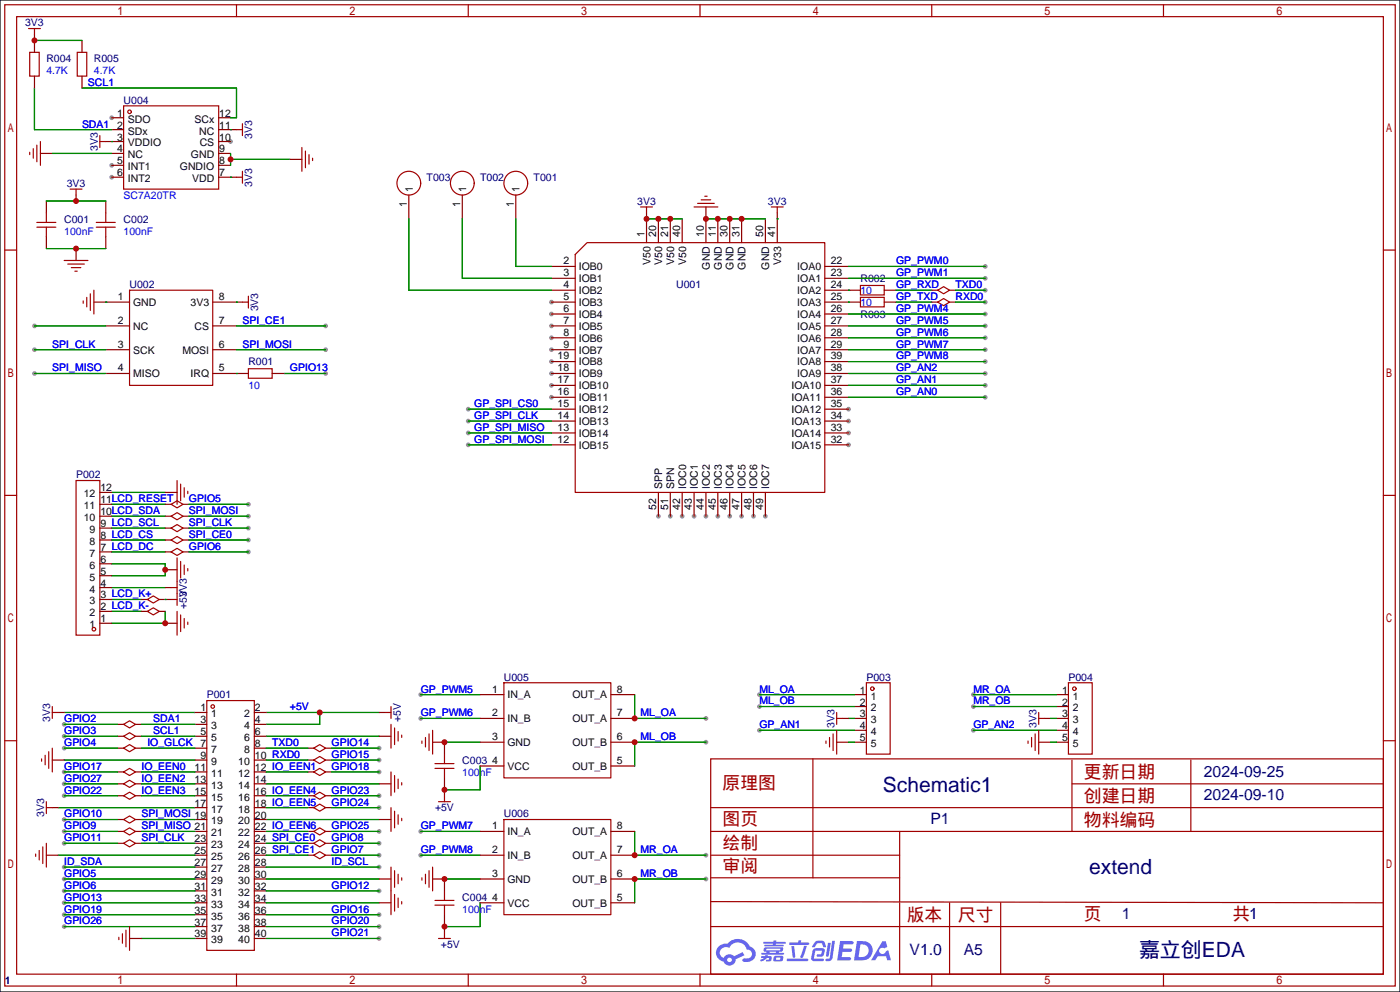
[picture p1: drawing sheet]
<svg xmlns="http://www.w3.org/2000/svg" width="299mm" height="212mm" viewBox="0 0 299 212" stroke-linecap="round" stroke-linejoin="round" font-family="sans-serif">
<path d="M0 0h299.2v211.8h-299.2z" fill="#fff" stroke="#000" stroke-width=".25"/>
<g fill="#999">
<circle cx="117.9" cy="77.2" r=".51"/>
<circle cx="117.9" cy="79.8" r=".51"/>
<circle cx="117.9" cy="82.3" r=".51"/>
<circle cx="117.9" cy="64.5" r=".51"/>
<circle cx="117.9" cy="84.8" r=".51"/>
<circle cx="117.9" cy="67.1" r=".51"/>
<circle cx="117.9" cy="69.6" r=".51"/>
<circle cx="117.9" cy="72.1" r=".51"/>
<circle cx="117.9" cy="74.7" r=".51"/>
<circle cx="181.4" cy="87.4" r=".51"/>
<circle cx="181.4" cy="89.9" r=".51"/>
<circle cx="181.4" cy="92.5" r=".51"/>
<circle cx="181.4" cy="95" r=".51"/>
<circle cx="145.8" cy="110.2" r=".51"/>
<circle cx="148.3" cy="110.2" r=".51"/>
<circle cx="150.9" cy="110.2" r=".51"/>
<circle cx="153.4" cy="110.2" r=".51"/>
<circle cx="156" cy="110.2" r=".51"/>
<circle cx="158.5" cy="110.2" r=".51"/>
<circle cx="161" cy="110.2" r=".51"/>
<circle cx="163.6" cy="110.2" r=".51"/>
<circle cx="143.3" cy="110.2" r=".51"/>
<circle cx="140.7" cy="110.2" r=".51"/>
<circle cx="23.9" cy="25.1" r=".51"/>
<circle cx="23.9" cy="35.3" r=".51"/>
<circle cx="23.9" cy="37.8" r=".51"/>
<circle cx="49.3" cy="30.2" r=".51"/>
<circle cx="81" cy="185.2" r=".51"/>
<circle cx="81" cy="190.2" r=".51"/>
<circle cx="81" cy="195.3" r=".51"/>
<circle cx="81" cy="197.9" r=".51"/>
<circle cx="81" cy="200.4" r=".51"/>
<circle cx="13.7" cy="185.2" r=".51"/>
<circle cx="13.7" cy="187.7" r=".51"/>
<circle cx="13.7" cy="190.2" r=".51"/>
<circle cx="13.7" cy="192.8" r=".51"/>
<circle cx="13.7" cy="195.3" r=".51"/>
<circle cx="13.7" cy="197.9" r=".51"/>
<circle cx="13.7" cy="154.7" r=".51"/>
<circle cx="13.7" cy="157.2" r=".51"/>
<circle cx="13.7" cy="159.8" r=".51"/>
<circle cx="13.7" cy="164.8" r=".51"/>
<circle cx="13.7" cy="167.4" r=".51"/>
<circle cx="13.7" cy="169.9" r=".51"/>
<circle cx="13.7" cy="175" r=".51"/>
<circle cx="13.7" cy="177.5" r=".51"/>
<circle cx="13.7" cy="180.1" r=".51"/>
<circle cx="81" cy="159.8" r=".51"/>
<circle cx="81" cy="162.3" r=".51"/>
<circle cx="81" cy="164.8" r=".51"/>
<circle cx="81" cy="169.9" r=".51"/>
<circle cx="81" cy="172.5" r=".51"/>
<circle cx="81" cy="177.5" r=".51"/>
<circle cx="81" cy="180.1" r=".51"/>
<circle cx="81" cy="182.6" r=".51"/>
<circle cx="53.1" cy="110.2" r=".51"/>
<circle cx="53.1" cy="112.8" r=".51"/>
<circle cx="53.1" cy="115.3" r=".51"/>
<circle cx="53.1" cy="117.9" r=".51"/>
<circle cx="53.1" cy="107.7" r=".51"/>
<circle cx="7.4" cy="69.6" r=".51"/>
<circle cx="7.4" cy="74.7" r=".51"/>
<circle cx="7.4" cy="79.8" r=".51"/>
<circle cx="69.6" cy="69.6" r=".51"/>
<circle cx="69.6" cy="74.7" r=".51"/>
<circle cx="69.6" cy="79.8" r=".51"/>
<circle cx="210.6" cy="62" r=".51"/>
<circle cx="210.6" cy="64.5" r=".51"/>
<circle cx="100.1" cy="87.4" r=".51"/>
<circle cx="100.1" cy="89.9" r=".51"/>
<circle cx="100.1" cy="92.5" r=".51"/>
<circle cx="100.1" cy="95" r=".51"/>
<circle cx="210.6" cy="56.9" r=".51"/>
<circle cx="210.6" cy="59.4" r=".51"/>
<circle cx="210.6" cy="67.1" r=".51"/>
<circle cx="89.9" cy="148.3" r=".51"/>
<circle cx="89.9" cy="153.4" r=".51"/>
<circle cx="89.9" cy="177.5" r=".51"/>
<circle cx="89.9" cy="182.6" r=".51"/>
<circle cx="210.6" cy="69.6" r=".51"/>
<circle cx="210.6" cy="72.1" r=".51"/>
<circle cx="210.6" cy="74.7" r=".51"/>
<circle cx="210.6" cy="77.2" r=".51"/>
<circle cx="150.9" cy="153.4" r=".51"/>
<circle cx="150.9" cy="158.5" r=".51"/>
<circle cx="150.9" cy="182.6" r=".51"/>
<circle cx="150.9" cy="187.7" r=".51"/>
<circle cx="162.3" cy="148.3" r=".51"/>
<circle cx="162.3" cy="150.9" r=".51"/>
<circle cx="162.3" cy="156" r=".51"/>
<circle cx="208" cy="148.3" r=".51"/>
<circle cx="208" cy="150.9" r=".51"/>
<circle cx="208" cy="156" r=".51"/>
<circle cx="210.6" cy="79.8" r=".51"/>
<circle cx="210.6" cy="82.3" r=".51"/>
<circle cx="210.6" cy="84.8" r=".51"/>
</g>
<g fill="none" stroke="#a10000" stroke-width=".25">
<path d="M1 1h297.2v209.6h-297.2zM3.6 3.6h292.1v204.4h-292.1zM50.5 1v2.6M100.1 1v2.6M149.6 1v2.6M199.1 1v2.6M248.7 1v2.6M1 53.4h2.6M295.7 53.4h2.5M1 105.8h2.6M295.7 105.8h2.5M1 158.2h2.6"/>
<path d="M295.7 158.2h2.5M151.9 162.1h143.8v45.9h-143.8zM151.9 177.5h143.8M151.9 172.5h143.8M173.7 162.1v25.4M192.3 177.5v15M229.1 162.3v15.2M229.1 167.4h66.6M254.5 162.3v15.2M151.9 182.6h40.4M151.9 197.9h143.8M151.9 192.5l143.8 .3"/>
<path d="M151.9 187.5h40.4M192.3 192.8v15.2M202.9 192.8v15.2M213.9 192.8v15.2M50.5 208v2.6M100.1 208v2.6M149.6 208v2.6M199.1 208v2.6M248.7 208v2.6"/>
</g>
<g fill="#5487ff">
<path d="M179.5 200.9h2.3a.49 .49 0 0 1 .6 .4 .49 .49 0 0 1-.6 .4h-1.5l-.1 .8h1.6a.37 .37 0 0 1 .3 .4 .37 .37 0 0 1-.4 .4h-1.6l-.2 1.1h1.4a.48 .48 0 0 1 .6 .3l-.4 .4h-2.6z"/>
<path d="M188.6 201h.7l.3 1.2-.6 .3a.72 .72 0 0 0-1 .2 .72 .72 0 0 0 .3 1 .72 .72 0 0 0 1-.3v-.3l.5-.2 .6 2.2h-.8l-.2-.9h-1.8l-.5 .9h-.9z"/>
<path d="M177 201.3h.6l-.5 2.8a.31 .31 0 0 1-.3 .2 .31 .31 0 0 1-.3-.3z"/>
<path d="M177.8 200.9h.7l-.6 3.7a.97 .97 0 0 1-1.5 .5l.2-.4h.6l.1-.2z"/>
<path d="M174.2 201.2l.5-.3h1.2l.4 .4 .3 .9-.6 .1-.4-.9h-.8l-.2 .1-.5 .8h-.5z"/>
<path d="M173.8 202.8l.6-.3h1.3l.5 .1a1.51 1.51 0 0 1-.4 1.7h-1a.27 .27 0 0 1-.3-.3 .27 .27 0 0 1 .4-.2l.6-.1 .2-.7-1.4 .1-.3 1.6h1.8a.28 .28 0 0 1 .3 .3 .28 .28 0 0 1-.3 .3l-1.9-.1-.5-.2v-.5z"/>
<path d="M168.2 204.7h4.3a.28 .28 0 0 1 .3 .3 .28 .28 0 0 1-.4 .3h-4.1l-.2-.2z"/>
<path d="M171.8 202h.7l-.5 1.5a1.01 1.01 0 0 1-.7 1.1l-.3-.3z"/>
<path d="M169.1 202h.6l.3 2.2-.3 .3-.3-.2z"/>
<path d="M168.7 201.3h1.9l.2-.5h.4v.5h1.5a.27 .27 0 0 1 .3 .2 .27 .27 0 0 1-.3 .3h-3.9l-.1-.1z"/>
<path d="M162.7 204.2h.8l.1-.2h.5v.2h.7l.1 .4-.1 .6-1.1 .1v-.3l.6-.2v-.2h-.4l-.5 .4-.8 .3-.2-.3 .9-.4h-.7z"/>
<path d="M163.2 201.1h2l.1-.2 .6-.1v.3h1.8l.3 .3-.3 .1h-1.9v.2h1.5l.2 .3-.2 .1h-3.8l-.1-.4h1.7l.1-.2h-1.9z"/>
<path d="M183.1 200.9l-.6 4.2h1.4a2.14 2.14 0 0 0 2.6-2.1 2.14 2.14 0 0 0-2.6-2.1zM183.9 201.7a1.41 1.41 0 0 1 1.8 1.4 1.41 1.41 0 0 1-1.9 1.3h-.3z"/>
<path d="M163.3 202.4l-.1 .7 .6 .1v.3h-1.1l.1 .3h4.6l.2-.1-.2-.2h-1l.1-.2a.66 .66 0 0 0 .8-.2 .66 .66 0 0 0 0-.8h-3.6zM163.8 202.6l3 .1-.2 .2h-2.7zM164.4 203.2h1.5l-.2 .3h-1.2z"/>
<path d="M165.4 204.3l-.1 .9a2.27 2.27 0 0 0 1.8 .1l.1-.2a.84 .84 0 0 0 .1-1h-1.4zM165.9 204.5h.7l.1 .3-.2 .2-.6-.1z"/>
<path d="M153.6 202.1a1.91 1.91 0 0 0-.5 1.9 1.91 1.91 0 0 0 1.5 1.4 1.35 1.35 0 0 0 1.5 .8 1.35 1.35 0 0 0 1.1-1.3l1.9-.9-.4-.7-1.8 .9a1.41 1.41 0 0 0-2.3 .4 1.25 1.25 0 0 1-.5-1.8 1.25 1.25 0 0 1 1.8-.4 2.01 2.01 0 0 1 2-1.1 2.01 2.01 0 0 1 1.8 1.5 .95 .95 0 0 1 1 .9 .95 .95 0 0 1-.9 1h-.7a.39 .39 0 0 0-.4 .3 .39 .39 0 0 0 .3 .4 1.82 1.82 0 0 0 2.1-.6 1.82 1.82 0 0 0-.1-2.3l-.8-.4a2.86 2.86 0 0 0-4.7-.6l-1.2 .1zM155.4 205a.5 .5 0 0 1 1 0 .5 .5 0 0 1-1 0z"/>
</g>
<g fill="none" stroke="#008700" stroke-width=".25">
<path d="M7.4 18.8v8.9h16.5M7.4 8.6h10.1M17.5 18.8h33v6.3h-1.2M11.2 32.8h12.7M23.9 30.2h.1M49.3 37.8h.1M49.3 27.7h.1M49.3 32.8v2.5M49.3 34h12.7M9.9 53.1h12.7M9.9 42.9h12.7M87.4 46.7v15.3h30.5"/>
<path d="M98.8 46.7v12.7h19.1M110.2 46.7v10.2h7.7M138.2 46.7h7.6M150.9 46.7h12.7M166.1 46.7h.1M181.4 56.9h29.2M181.4 59.4h29.2M7.4 69.6h15.2M7.4 74.7h15.2M7.4 79.8h15.2M22.6 64.5h.1M50.5 64.5h.1"/>
<path d="M50.5 79.8h.1M50.5 69.6h19.1M50.5 74.7h19.1M60.7 79.8h8.9M181.4 62h.1M181.4 64.5h.1M181.4 69.6h29.2M181.4 74.7h29.2M181.4 79.8h29.2M181.4 67.1h29.2M181.4 72.1h29.2M181.4 77.2h29.2"/>
<path d="M191.5 64.5h7.6M191.5 62h7.6M204.2 64.5h6.4M204.2 62h6.4M100.1 87.4h17.8M100.1 89.9h17.8M100.1 92.5h17.8M100.1 95h17.8M181.4 82.3h29.2M181.4 84.8h29.2M23.9 117.9h11.4M23.9 115.3h11.4"/>
<path d="M23.9 112.8h11.4M23.9 110.2h11.4M23.9 107.7h11.4M23.9 105.2h11.4M40.4 117.9h12.7M40.4 115.3h12.7M40.4 112.8h12.7M40.4 110.2h12.7M40.4 107.7h12.7M23.9 120.4h11.4v2.5h-11.4M23.9 130.6h6.3M23.9 128h6.3"/>
<path d="M23.9 125.5h11.4M35.3 128h.1M35.3 130.6v2.5h-11.4M13.7 152.1h28M13.7 154.7h11.4M13.7 157.2h11.4M13.7 159.8h11.4M30.2 154.7h11.5M30.2 157.2h11.5M30.2 159.8h11.5M56.9 152.1h24.1M56.9 157.2h24.1"/>
<path d="M56.9 159.8h8.9M68.3 152.1v2.6h-11.4M70.9 159.8h10.1M89.9 148.3h12.7M89.9 153.4h12.7M95 158.5h7.6M135.6 148.3v5.1h15.3M150.9 158.5h-15.3v5.1M162.3 148.3h20.3M162.3 150.9h20.3M162.3 156h20.3M181.4 158.5h1.2"/>
<path d="M181.4 153.4h1.2M208 148.3h17.8M208 150.9h17.8M208 156h17.8M224.5 158.5h1.3M224.5 153.4h1.3M12.4 172.5h29.3M13.7 167.4h11.4M13.7 175h11.4M13.7 162.3h28M13.7 164.8h11.4M13.7 169.9h11.4"/>
<path d="M13.7 177.5h11.4M30.2 167.4h11.5M30.2 175h11.5M30.2 164.8h11.5M30.2 169.9h11.5M30.2 177.5h11.5M56.9 167.4h24.1M56.9 175h24.1M56.9 172.5h8.9M56.9 162.3h8.9M56.9 164.8h8.9M56.9 169.9h8.9"/>
<path d="M56.9 177.5h8.9M70.9 172.5h10.1M70.9 162.3h10.1M70.9 164.8h10.1M70.9 169.9h10.1M70.9 177.5h10.1M89.9 177.5h12.7M102.6 163.6v5.1h-7.6M135.6 177.5v5.1h15.3M12.4 182.6h29.3M13.7 185.2h28M13.7 187.7h28"/>
<path d="M13.7 190.2h28M13.7 192.8h28M13.7 195.3h28M13.7 197.9h28M13.7 180.1h11.4M30.2 180.1h11.5M56.9 185.2h24.1M56.9 187.7h24.1M56.9 190.2h24.1M56.9 192.8h24.1M56.9 195.3h24.1M56.9 197.9h24.1"/>
<path d="M56.9 182.6h8.9M56.9 180.1h8.9M70.9 182.6h10.1M70.9 180.1h10.1M89.9 182.6h12.7M95 187.7h7.6M102.6 192.8v5.1h-7.6M150.9 187.7h-15.3v5.1M30.2 200.4h11.5M56.9 200.4h24.1"/>
</g>
<g fill="none" stroke="#a10000" stroke-width=".25">
<path d="M6.1 6.1h2.5M6.3 11.2h2.1v5.1h-2.1zM7.4 6.1v1.3M16.5 11.2h2v5.1h-2zM6.3 32.5v.5M7.1 31.7v2.1M7.9 31v3.5M8.6 30.2v5.1M21.3 29v2.5M21.3 30.2h1.3M26.4 22.6h20.3v17.8h-20.3zM50.5 37.8h1.3"/>
<path d="M50.5 27.7h1.3M51.8 26.4v2.6M51.8 36.6v2.5M64.5 31.5v5.1M65.3 32.3v3.5M66 33v2.1M66.8 33.8v.5M7.9 48.5h4M7.9 47.5h4M9.9 45.5v2M9.9 48.5v2M13.7 55.6h5.1"/>
<path d="M14.5 56.4h3.5M15 40.4h2.5M15.2 57.1h2.1M16 57.9h.5M16.3 40.4v1.3M20.6 48.5h4M20.6 47.5h4M22.6 45.5v2M22.6 48.5v2M125.5 51.8h50.8v53.4h-53.4v-50.8zM136.9 44.2h2.5M138.2 44.2v1.3"/>
<path d="M148.3 44.2h5.1M149.1 43.4h3.6M149.9 42.7h2M150.6 41.9h.5M164.8 44.2h2.6M166.1 44.2v1.3M17.8 64.3v.5M18.5 63.5v2M19.3 62.7v3.6M20.1 62v5.1M27.7 62h17.8v20.3h-17.8zM51.8 64.5h1.3"/>
<path d="M53.1 78.7h5.1v2.1h-5.1zM53.1 63.2v2.6M183.9 61h5.1v2h-5.1zM183.9 63.5h5.1v2h-5.1zM200.4 62l1.3-.8 1.2 .8-1.2 .7zM200.4 64.5l1.3-.7 1.2 .7-1.2 .8zM16.3 102.6h5v33h-5zM36.6 110.2l1.2-.7 1.3 .7-1.3 .8zM36.6 107.7l1.2-.8 1.3 .8-1.3 .8zM36.6 112.8l1.2-.8 1.3 .8-1.3 .7zM36.6 115.3l1.2-.7 1.3 .7-1.3 .8zM36.6 117.9l1.2-.8 1.3 .8-1.3 .7z"/>
<path d="M37.8 102.6v5.1M37.8 119.1v10.2M38.6 103.4v3.5M38.6 119.9v3.5M39.4 104.1v2.1M40.1 104.9v.5M31.5 128l1.3-.7 1.2 .7-1.2 .8zM31.5 130.6l1.3-.8 1.2 .8-1.2 .7zM36.6 125.5h1.2M36.6 128h1.2M37.8 130.6v5M38.6 131.3v3.6"/>
<path d="M39.4 120.6v2.1M39.4 132.1v2M40.1 121.4v.5M40.1 132.8v.5M11.2 152.1h1.2M11.2 150.9v2.5M11.2 159.8v5M26.4 154.7l1.3-.8 1.3 .8-1.3 .7zM26.4 157.2l1.3-.7 1.3 .7-1.3 .8zM26.4 159.8l1.3-.8 1.3 .8-1.3 .7zM44.2 149.6h10.2v53.3h-10.2zM67.1 159.8l1.2-.8 1.3 .8-1.3 .7z"/>
<path d="M82.3 152.1h1.3M83.6 150.9v2.5M83.6 154.7v5.1M84.3 155.4v3.6M85.1 156.2v2M85.9 157v.5M90.2 158.2v.5M90.9 157.5v2M91.7 156.7v3.6M92.5 156v5M107.7 145.8h22.9v20.3h-22.9zM176.5 158.2v.5"/>
<path d="M177.3 157.5v2M178.1 156.7v3.6M178.8 152.1v2.6M178.8 156v5M178.8 153.4h1.3M185.2 145.8h5v15.2h-5zM219.7 158.2v.5M220.5 157.5v2M221.2 156.7v3.6M222 153.4h1.3M222 152.1v2.6M222 156v5"/>
<path d="M228.3 145.8h5.1v15.2h-5.1zM8.9 162.1v.5M9.7 161.3v2M9.9 171.2v2.5M9.9 172.5h1.3M10.4 160.5v3.6M26.4 164.8l1.3-.7 1.3 .7-1.3 .8zM26.4 167.4l1.3-.8 1.3 .8-1.3 .7zM26.4 169.9l1.3-.7 1.3 .7-1.3 .8zM26.4 175l1.3-.8 1.3 .8-1.3 .8zM26.4 177.5l1.3-.7 1.3 .7-1.3 .8zM67.1 162.3l1.2-.8 1.3 .8-1.3 .8z"/>
<path d="M67.1 164.8l1.2-.7 1.3 .7-1.3 .8zM67.1 169.9l1.2-.7 1.3 .7-1.3 .8zM67.1 172.5l1.2-.8 1.3 .8-1.3 .7zM67.1 177.5l1.2-.7 1.3 .7-1.3 .8zM83.6 164.8v5.1M83.6 172.5v5M84.3 165.6v3.6M84.3 173.2v3.6M85.1 166.4v2M85.1 174v2M85.9 167.1v.5M85.9 174.8v.5"/>
<path d="M93 164.1h4M93 163.1h4M93.7 171.2h2.6M95 161v2.1M95 164.1v2M95 169.9v1.3M107.7 175h22.9v20.3h-22.9zM7.6 182.4v.5M8.4 181.6v2M9.1 180.8v3.6M9.9 180.1v5.1M26.2 199.4v2"/>
<path d="M26.4 180.1l1.3-.8 1.3 .8-1.3 .7zM26.9 198.6v3.6M27.7 197.9v5M67.1 180.1l1.2-.8 1.3 .8-1.3 .7zM67.1 182.6l1.2-.7 1.3 .7-1.3 .8zM83.6 185.2v10.1M84.3 185.9v3.6M84.3 191v3.6M85.1 186.7v2M85.1 191.8v2M85.9 187.5v.5M85.9 192.5v.5"/>
<path d="M90.2 187.5v.5M90.9 186.7v2M91.7 185.9v3.6M92.5 185.2v5M93 193.3h4M93 192.3h4M95 190.2v2.1M95 193.3v2M95 199.1v1.3M25.4 200.2v.5M93.7 200.4h2.6"/>
<circle cx="27.7" cy="23.9" r=".38"/>
<circle cx="87.4" cy="39.1" r="2.54"/>
<circle cx="98.8" cy="39.1" r="2.54"/>
<circle cx="110.2" cy="39.1" r="2.54"/>
<circle cx="20.1" cy="134.4" r=".38"/>
<circle cx="45.5" cy="150.9" r=".38"/>
<circle cx="186.4" cy="147.1" r=".38"/>
<circle cx="229.6" cy="147.1" r=".38"/>
</g>
<g fill="none" stroke="#870000" stroke-width=".25">
<path d="M7.4 7.4v3.8M7.4 16.3v2.5M17.5 8.6v2.6M17.5 16.3v2.5M8.6 32.8h2.6M22.6 30.2h3.8M23.9 25.1h2.5M23.9 27.7h2.5M23.9 32.8h2.5M23.9 35.3h2.5M23.9 37.8h2.5M46.7 25.1h2.6"/>
<path d="M46.7 27.7h3.8M46.7 30.2h2.6M46.7 32.8h2.6M46.7 35.3h2.6M46.7 37.8h3.8M62 34h2.5M9.9 42.9v2.6M9.9 50.5v2.6M16.3 41.7v1.2M16.3 53.1v2.5M22.6 42.9v2.6M22.6 50.5v2.6"/>
<path d="M87.4 41.7v5M98.8 41.7v5M110.2 41.7v5M117.9 56.9h5M117.9 59.4h5M138.2 45.5v6.3M140.7 46.7v5.1M143.3 46.7v5.1M145.8 46.7v5.1M150.9 44.2v7.6M153.4 46.7v5.1M156 46.7v5.1"/>
<path d="M158.5 46.7v5.1M163.6 46.7v5.1M166.1 45.5v6.3M176.3 56.9h5.1M176.3 59.4h5.1M20.1 64.5h7.6M22.6 69.6h5.1M22.6 74.7h5.1M22.6 79.8h5.1M45.5 64.5h6.3M45.5 69.6h5M45.5 74.7h5"/>
<path d="M45.5 79.8h7.6M58.2 79.8h2.5M117.9 64.5h5M117.9 69.6h5M117.9 74.7h5M117.9 79.8h5M117.9 62h5M117.9 77.2h5M117.9 67.1h5M117.9 72.1h5M176.3 64.5h7.6M176.3 69.6h5.1"/>
<path d="M176.3 74.7h5.1M176.3 79.8h5.1M176.3 62h7.6M176.3 77.2h5.1M176.3 67.1h5.1M176.3 72.1h5.1M189 64.5h2.5M189 62h2.5M199.1 64.5h1.3M199.1 62h1.3M202.9 64.5h1.3M202.9 62h1.3"/>
<path d="M117.9 82.3h5M117.9 84.8h5M117.9 87.4h5M117.9 89.9h5M117.9 92.5h5M117.9 95h5M176.3 82.3h5.1M176.3 84.8h5.1M176.3 87.4h5.1M176.3 89.9h5.1M176.3 92.5h5.1M176.3 95h5.1"/>
<path d="M21.3 105.2h2.6M21.3 110.2h2.6M21.3 107.7h2.6M21.3 112.8h2.6M21.3 115.3h2.6M21.3 117.9h2.6M35.3 105.2h2.5M35.3 110.2h1.3M35.3 107.7h1.3M35.3 112.8h1.3M35.3 115.3h1.3M35.3 117.9h1.3"/>
<path d="M39.1 110.2h1.3M39.1 107.7h1.3M39.1 112.8h1.3M39.1 115.3h1.3M39.1 117.9h1.3M140.7 105.2v5M143.3 105.2v5M145.8 105.2v5M148.3 105.2v5M150.9 105.2v5M153.4 105.2v5M156 105.2v5"/>
<path d="M158.5 105.2v5M161 105.2v5M163.6 105.2v5M21.3 133.1h2.6M21.3 125.5h2.6M21.3 130.6h2.6M21.3 128h2.6M21.3 122.9h2.6M21.3 120.4h2.6M30.2 130.6h1.3M30.2 128h1.3M34 130.6h1.3"/>
<path d="M34 128h2.6M35.3 133.1h2.5M35.3 125.5h1.3M35.3 121.7h2.5M12.4 152.1h1.3M25.1 154.7h1.3M25.1 157.2h1.3M25.1 159.8h1.3M29 154.7h1.2M29 157.2h1.2M29 159.8h1.2M41.7 152.1h2.5"/>
<path d="M41.7 154.7h2.5M41.7 157.2h2.5M41.7 159.8h2.5M54.4 152.1h2.5M54.4 154.7h2.5M54.4 157.2h2.5M54.4 159.8h2.5M65.8 159.8h1.3M69.6 159.8h1.3M81 152.1h1.3M81 157.2h2.6M92.5 158.5h2.5v2.5"/>
<path d="M102.6 158.5h5.1M102.6 148.3h5.1M102.6 153.4h5.1M130.6 158.5h5M130.6 148.3h5M130.6 153.4h5M178.8 158.5h2.6M180.1 153.4h1.3M182.6 158.5h2.6M182.6 148.3h2.6M182.6 150.9h2.6M182.6 153.4h2.6"/>
<path d="M182.6 156h2.6M222 158.5h2.5M223.3 153.4h1.2M225.8 158.5h2.5M225.8 148.3h2.5M225.8 150.9h2.5M225.8 153.4h2.5M225.8 156h2.5M11.2 162.3h2.5M11.2 172.5h1.2M25.1 164.8h1.3M25.1 167.4h1.3"/>
<path d="M25.1 169.9h1.3M25.1 175h1.3M25.1 177.5h1.3M29 164.8h1.2M29 167.4h1.2M29 169.9h1.2M29 175h1.2M29 177.5h1.2M41.7 162.3h2.5M41.7 164.8h2.5M41.7 167.4h2.5M41.7 169.9h2.5"/>
<path d="M41.7 172.5h2.5M41.7 175h2.5M41.7 177.5h2.5M54.4 162.3h2.5M54.4 164.8h2.5M54.4 167.4h2.5M54.4 169.9h2.5M54.4 172.5h2.5M54.4 175h2.5M54.4 177.5h2.5M65.8 162.3h1.3M65.8 164.8h1.3"/>
<path d="M65.8 169.9h1.3M65.8 172.5h1.3M65.8 177.5h1.3M69.6 162.3h1.3M69.6 164.8h1.3M69.6 169.9h1.3M69.6 172.5h1.3M69.6 177.5h1.3M81 167.4h2.6M81 175h2.6M95 166.1v3.8M102.6 177.5h5.1"/>
<path d="M102.6 163.6h5.1M130.6 177.5h5M130.6 163.6h5M9.9 182.6h2.5M25.1 180.1h1.3M29 180.1h1.2M41.7 197.9h2.5M41.7 195.3h2.5M41.7 192.8h2.5M41.7 190.2h2.5M41.7 187.7h2.5M41.7 185.2h2.5"/>
<path d="M41.7 182.6h2.5M41.7 180.1h2.5M54.4 197.9h2.5M54.4 195.3h2.5M54.4 192.8h2.5M54.4 190.2h2.5M54.4 187.7h2.5M54.4 185.2h2.5M54.4 182.6h2.5M54.4 180.1h2.5M65.8 182.6h1.3M65.8 180.1h1.3"/>
<path d="M69.6 182.6h1.3M69.6 180.1h1.3M81 192.8h2.6M81 187.7h2.6M92.5 187.7h2.5v2.5M95 195.3v3.8M102.6 192.8h5.1M102.6 187.7h5.1M102.6 182.6h5.1M130.6 192.8h5M130.6 187.7h5M130.6 182.6h5"/>
<path d="M27.7 200.4h2.5M41.7 200.4h2.5M54.4 200.4h2.5"/>
</g>
<g fill="#c00">
<circle cx="68.3" cy="152.1" r=".63"/>
<circle cx="35.3" cy="133.1" r=".63"/>
<circle cx="35.3" cy="121.7" r=".63"/>
<circle cx="138.2" cy="46.7" r=".63"/>
<circle cx="140.7" cy="46.7" r=".63"/>
<circle cx="143.3" cy="46.7" r=".63"/>
<circle cx="150.9" cy="46.7" r=".63"/>
<circle cx="153.4" cy="46.7" r=".63"/>
<circle cx="156" cy="46.7" r=".63"/>
<circle cx="158.5" cy="46.7" r=".63"/>
<circle cx="49.3" cy="34" r=".63"/>
<circle cx="16.3" cy="53.1" r=".63"/>
<circle cx="16.3" cy="42.9" r=".63"/>
<circle cx="7.4" cy="8.6" r=".63"/>
<circle cx="95" cy="158.5" r=".63"/>
<circle cx="95" cy="187.7" r=".63"/>
<circle cx="95" cy="197.9" r=".63"/>
<circle cx="95" cy="168.7" r=".63"/>
<circle cx="135.6" cy="153.4" r=".63"/>
<circle cx="135.6" cy="158.5" r=".63"/>
<circle cx="135.6" cy="182.6" r=".63"/>
<circle cx="135.6" cy="187.7" r=".63"/>
</g>
<g font-size="4.5" fill="#000080">
<text x="188.7" y="169">Schematic1</text>
<text x="232.8" y="186.6">extend</text>
<text x="243.4" y="204.3">嘉立创EDA</text>
</g>
<g font-size="3.8" fill="#a00000">
<text x="231.6" y="166.2">更新日期</text>
<text x="154.4" y="168.5">原理图</text>
<text x="231.6" y="171.3">创建日期</text>
<text x="154.4" y="176.1">图页</text>
<text x="231.6" y="176.4">物料编码</text>
<text x="154.4" y="181.2">绘制</text>
<text x="154.4" y="186.3">审阅</text>
<text x="193.8" y="196.7">版本</text>
<text x="204.7" y="196.7">尺寸</text>
<text x="231.6" y="196.5">页</text>
<text x="263.4" y="196.5">共</text>
</g>
<g font-size="3.4" fill="#000080">
<text x="257.3" y="165.8">2024-09-25</text>
<text x="257.3" y="170.9">2024-09-10</text>
<text x="198.9" y="176">P1</text>
<text x="239.8" y="196.3">1</text>
<text x="267" y="196.3">1</text>
<text x="194.4" y="203.9">V1.0</text>
<text x="206" y="203.9">A5</text>
</g>
<g font-size="2.2" fill="#000080">
<text x="5.4" y="5.6">3V3</text>
<text x="9.9" y="13.3">R004</text>
<text x="20.1" y="13.3">R005</text>
<text x="26.4" y="22.2">U004</text>
<text x="53.9" y="29.7" transform="rotate(-90 53.9 29.7)">3V3</text>
<text x="20.9" y="32.2" transform="rotate(-90 20.9 32.2)">3V3</text>
<text x="14.3" y="39.9">3V3</text>
<text x="53.9" y="39.8" transform="rotate(-90 53.9 39.8)">3V3</text>
<text x="91.2" y="38.7">T003</text>
<text x="102.6" y="38.7">T002</text>
<text x="114" y="38.7">T001</text>
<text x="13.7" y="47.6">C001</text>
<text x="26.4" y="47.6">C002</text>
<text x="136.2" y="43.7">3V3</text>
<text x="164.1" y="43.7">3V3</text>
<text x="27.7" y="61.5">U002</text>
<text x="144.5" y="61.5">U001</text>
<text x="183.9" y="60.3">R002</text>
<text x="55.2" y="66.5" transform="rotate(-90 55.2 66.5)">3V3</text>
<text x="183.9" y="67.9">R003</text>
<text x="53.1" y="78">R001</text>
<text x="16.3" y="102.2">P002</text>
<text x="39.9" y="130" transform="rotate(-90 39.9 130)">+5V</text>
<text x="39.9" y="127.5" transform="rotate(-90 39.9 127.5)">3V3</text>
<text x="44.2" y="149.2">P001</text>
<text x="107.7" y="145.3">U005</text>
<text x="185.2" y="145.3">P003</text>
<text x="228.3" y="145.3">P004</text>
<text x="10.7" y="154.1" transform="rotate(-90 10.7 154.1)">3V3</text>
<text x="85.7" y="154.2" transform="rotate(-90 85.7 154.2)">+5V</text>
<text x="178.4" y="155.4" transform="rotate(-90 178.4 155.4)">3V3</text>
<text x="221.5" y="155.4" transform="rotate(-90 221.5 155.4)">3V3</text>
<text x="98.8" y="163.1">C003</text>
<text x="93" y="173.3">+5V</text>
<text x="9.5" y="174.5" transform="rotate(-90 9.5 174.5)">3V3</text>
<text x="107.7" y="174.6">U006</text>
<text x="98.8" y="192.3">C004</text>
<text x="94.2" y="202.5">+5V</text>
<text x="1" y="210.1">1</text>
</g>
<g font-size="2.2" fill="#00f">
<text x="9.9" y="15.8">4.7K</text>
<text x="20.1" y="15.8">4.7K</text>
<text x="18.8" y="18.3">SCL1</text>
<text x="17.5" y="27.2">SDA1</text>
<text x="26.4" y="42.5">SC7A20TR</text>
<text x="13.7" y="50.1">100nF</text>
<text x="26.4" y="50.1">100nF</text>
<text x="191.5" y="56.4">GP_PWM0</text>
<text x="191.5" y="59">GP_PWM1</text>
<text x="183.9" y="62.8">10</text>
<text x="183.9" y="65.3">10</text>
<text x="191.5" y="64.1">GP_TXD</text>
<text x="191.5" y="61.5">GP_RXD</text>
<text x="204.2" y="61.5">TXD0</text>
<text x="204.2" y="64.1">RXD0</text>
<text x="51.8" y="69.1">SPI_CE1</text>
<text x="191.5" y="66.6">GP_PWM4</text>
<text x="191.5" y="69.1">GP_PWM5</text>
<text x="191.5" y="71.7">GP_PWM6</text>
<text x="11.2" y="74.2">SPI_CLK</text>
<text x="51.8" y="74.2">SPI_MOSI</text>
<text x="191.5" y="74.2">GP_PWM7</text>
<text x="191.5" y="76.8">GP_PWM8</text>
<text x="11.2" y="79.3">SPI_MISO</text>
<text x="53.1" y="83.1">10</text>
<text x="62" y="79.3">GPIO13</text>
<text x="191.5" y="79.3">GP_AN2</text>
<text x="191.5" y="81.8">GP_AN1</text>
<text x="101.3" y="86.9">GP_SPI_CS0</text>
<text x="101.3" y="89.5">GP_SPI_CLK</text>
<text x="191.5" y="84.4">GP_AN0</text>
<text x="101.3" y="92">GP_SPI_MISO</text>
<text x="101.3" y="94.5">GP_SPI_MOSI</text>
<text x="40.4" y="107.2">GPIO5</text>
<text x="40.4" y="109.8">SPI_MOSI</text>
<text x="40.4" y="112.3">SPI_CLK</text>
<text x="40.4" y="114.9">SPI_CE0</text>
<text x="40.4" y="117.4">GPIO6</text>
<text x="89.9" y="147.9">GP_PWM5</text>
<text x="162.3" y="147.9">ML_OA</text>
<text x="208" y="147.9">MR_OA</text>
<text x="13.7" y="154.2">GPIO2</text>
<text x="32.8" y="154.2">SDA1</text>
<text x="62" y="151.7">+5V</text>
<text x="89.9" y="153">GP_PWM6</text>
<text x="136.9" y="153">ML_OA</text>
<text x="162.3" y="150.4">ML_OB</text>
<text x="162.3" y="155.5">GP_AN1</text>
<text x="208" y="150.4">MR_OB</text>
<text x="208" y="155.5">GP_AN2</text>
<text x="13.7" y="156.8">GPIO3</text>
<text x="13.7" y="159.3">GPIO4</text>
<text x="31.5" y="159.3">IO_GLCK</text>
<text x="32.8" y="156.8">SCL1</text>
<text x="58.2" y="159.3">TXD0</text>
<text x="70.9" y="159.3">GPIO14</text>
<text x="70.9" y="161.9">GPIO15</text>
<text x="136.9" y="158">ML_OB</text>
<text x="13.7" y="164.4">GPIO17</text>
<text x="13.7" y="166.9">GPIO27</text>
<text x="30.2" y="164.4">IO_EEN0</text>
<text x="30.2" y="166.9">IO_EEN2</text>
<text x="70.9" y="164.4">GPIO18</text>
<text x="98.8" y="165.7">100nF</text>
<text x="13.7" y="169.5">GPIO22</text>
<text x="30.2" y="169.5">IO_EEN3</text>
<text x="70.9" y="169.5">GPIO23</text>
<text x="70.9" y="172">GPIO24</text>
<text x="13.7" y="174.6">GPIO10</text>
<text x="13.7" y="177.1">GPIO9</text>
<text x="13.7" y="179.6">GPIO11</text>
<text x="30.2" y="174.6">SPI_MOSI 19</text>
<text x="30.2" y="177.1">SPI_MISO 21</text>
<text x="30.2" y="179.6">SPI_CLK</text>
<text x="70.9" y="177.1">GPIO25</text>
<text x="70.9" y="179.6">GPIO8</text>
<text x="89.9" y="177.1">GP_PWM7</text>
<text x="13.7" y="184.7">ID_SDA</text>
<text x="70.9" y="184.7">ID_SCL</text>
<text x="70.9" y="182.2">GPIO7</text>
<text x="89.9" y="182.2">GP_PWM8</text>
<text x="136.9" y="182.2">MR_OA</text>
<text x="13.7" y="187.3">GPIO5</text>
<text x="13.7" y="189.8">GPIO6</text>
<text x="70.9" y="189.8">GPIO12</text>
<text x="136.9" y="187.3">MR_OB</text>
<text x="13.7" y="192.3">GPIO13</text>
<text x="13.7" y="194.9">GPIO19</text>
<text x="13.7" y="197.4">GPIO26</text>
<text x="70.9" y="194.9">GPIO16</text>
<text x="70.9" y="197.4">GPIO20</text>
<text x="98.8" y="194.9">100nF</text>
<text x="70.9" y="200">GPIO21</text>
</g>
<g font-size="2.2">
<text x="25" y="24.9">1</text>
<text x="25" y="27.5">2</text>
<text x="27.4" y="26.2">SDO</text>
<text x="27.4" y="28.7">SDx</text>
<text x="41.6" y="26.2">SCx</text>
<text x="42.6" y="28.7">NC</text>
<text x="46.9" y="27.5">11</text>
<text x="46.9" y="24.9">12</text>
<text x="25" y="30">3</text>
<text x="25" y="32.6">4</text>
<text x="25" y="35.1">5</text>
<text x="27.4" y="31.3">VDDIO</text>
<text x="27.4" y="33.8">NC</text>
<text x="40.8" y="33.8">GND</text>
<text x="42.7" y="31.3">CS</text>
<text x="46.9" y="35.1">8</text>
<text x="46.9" y="32.6">9</text>
<text x="46.9" y="30">10</text>
<text x="25" y="37.6">6</text>
<text x="27.4" y="36.4">INT1</text>
<text x="27.4" y="38.9">INT2</text>
<text x="38.4" y="36.4">GNDIO</text>
<text x="41.1" y="38.9">VDD</text>
<text x="46.9" y="37.6">7</text>
<text x="88.2" y="40.9" transform="rotate(-90 88.2 40.9)">1</text>
<text x="99.6" y="40.9" transform="rotate(-90 99.6 40.9)">1</text>
<text x="111.1" y="40.9" transform="rotate(-90 111.1 40.9)">1</text>
<text x="86.9" y="44.2" transform="rotate(-90 86.9 44.2)">1</text>
<text x="98.4" y="44.2" transform="rotate(-90 98.4 44.2)">1</text>
<text x="109.8" y="44.2" transform="rotate(-90 109.8 44.2)">1</text>
<text x="137.7" y="50.5" transform="rotate(-90 137.7 50.5)">1</text>
<text x="140.3" y="50.5" transform="rotate(-90 140.3 50.5)">20</text>
<text x="142.8" y="50.5" transform="rotate(-90 142.8 50.5)">21</text>
<text x="145.3" y="50.5" transform="rotate(-90 145.3 50.5)">40</text>
<text x="150.4" y="50.5" transform="rotate(-90 150.4 50.5)">10</text>
<text x="153" y="50.5" transform="rotate(-90 153 50.5)">11</text>
<text x="155.5" y="50.5" transform="rotate(-90 155.5 50.5)">30</text>
<text x="158" y="50.5" transform="rotate(-90 158 50.5)">31</text>
<text x="163.1" y="50.5" transform="rotate(-90 163.1 50.5)">50</text>
<text x="165.7" y="50.5" transform="rotate(-90 165.7 50.5)">41</text>
<text x="120.4" y="56.4">2</text>
<text x="120.4" y="59">3</text>
<text x="123.7" y="57.7">IOB0</text>
<text x="139" y="56.6" transform="rotate(-90 139 56.6)">V50</text>
<text x="141.5" y="56.6" transform="rotate(-90 141.5 56.6)">V50</text>
<text x="144.1" y="56.6" transform="rotate(-90 144.1 56.6)">V50</text>
<text x="146.6" y="56.6" transform="rotate(-90 146.6 56.6)">V50</text>
<text x="151.7" y="57.6" transform="rotate(-90 151.7 57.6)">GND</text>
<text x="154.2" y="57.6" transform="rotate(-90 154.2 57.6)">GND</text>
<text x="156.8" y="57.6" transform="rotate(-90 156.8 57.6)">GND</text>
<text x="159.3" y="57.6" transform="rotate(-90 159.3 57.6)">GND</text>
<text x="164.4" y="57.6" transform="rotate(-90 164.4 57.6)">GND</text>
<text x="166.9" y="56.6" transform="rotate(-90 166.9 56.6)">V33</text>
<text x="170.4" y="57.7">IOA0</text>
<text x="177.5" y="59">23</text>
<text x="177.5" y="56.4">22</text>
<text x="25.2" y="64.1">1</text>
<text x="28.4" y="65.3">GND</text>
<text x="40.7" y="65.3">3V3</text>
<text x="46.7" y="64.1">8</text>
<text x="120.4" y="61.5">4</text>
<text x="120.4" y="64.1">5</text>
<text x="123.7" y="60.3">IOB1</text>
<text x="123.7" y="62.8">IOB2</text>
<text x="123.7" y="65.3">IOB3</text>
<text x="170.4" y="60.3">IOA1</text>
<text x="170.4" y="62.8">IOA2</text>
<text x="170.4" y="65.3">IOA3</text>
<text x="177.5" y="61.5">24</text>
<text x="177.5" y="64.1">25</text>
<text x="25.2" y="69.1">2</text>
<text x="28.4" y="70.4">NC</text>
<text x="41.6" y="70.4">CS</text>
<text x="46.7" y="69.1">7</text>
<text x="120.4" y="66.6">6</text>
<text x="120.4" y="69.1">7</text>
<text x="120.4" y="71.7">8</text>
<text x="123.7" y="67.9">IOB4</text>
<text x="123.7" y="70.4">IOB5</text>
<text x="170.4" y="67.9">IOA4</text>
<text x="170.4" y="70.4">IOA5</text>
<text x="177.5" y="66.6">26</text>
<text x="177.5" y="69.1">27</text>
<text x="177.5" y="71.7">28</text>
<text x="25.2" y="74.2">3</text>
<text x="28.4" y="75.5">SCK</text>
<text x="39" y="75.5">MOSI</text>
<text x="46.7" y="74.2">6</text>
<text x="119.2" y="76.8">19</text>
<text x="120.4" y="74.2">9</text>
<text x="123.7" y="73">IOB6</text>
<text x="123.7" y="75.5">IOB7</text>
<text x="170.4" y="73">IOA6</text>
<text x="170.4" y="75.5">IOA7</text>
<text x="177.5" y="76.8">39</text>
<text x="177.5" y="74.2">29</text>
<text x="25.2" y="79.3">4</text>
<text x="28.4" y="80.6">MISO</text>
<text x="40.7" y="80.6">IRQ</text>
<text x="46.7" y="79.3">5</text>
<text x="119.2" y="79.3">18</text>
<text x="119.2" y="81.8">17</text>
<text x="123.7" y="78">IOB8</text>
<text x="123.7" y="80.6">IOB9</text>
<text x="123.7" y="83.1">IOB10</text>
<text x="169.2" y="83.1">IOA10</text>
<text x="170.4" y="78">IOA8</text>
<text x="170.4" y="80.6">IOA9</text>
<text x="177.5" y="79.3">38</text>
<text x="177.5" y="81.8">37</text>
<text x="119.2" y="84.4">16</text>
<text x="119.2" y="86.9">15</text>
<text x="119.2" y="89.5">14</text>
<text x="123.7" y="85.7">IOB11</text>
<text x="123.7" y="88.2">IOB12</text>
<text x="169.2" y="85.7">IOA11</text>
<text x="169.2" y="88.2">IOA12</text>
<text x="177.5" y="84.4">36</text>
<text x="177.5" y="86.9">35</text>
<text x="177.5" y="89.5">34</text>
<text x="119.2" y="92">13</text>
<text x="119.2" y="94.5">12</text>
<text x="123.7" y="90.7">IOB13</text>
<text x="123.7" y="93.3">IOB14</text>
<text x="123.7" y="95.8">IOB15</text>
<text x="169.2" y="90.7">IOA13</text>
<text x="169.2" y="93.3">IOA14</text>
<text x="169.2" y="95.8">IOA15</text>
<text x="177.5" y="92">33</text>
<text x="177.5" y="94.5">32</text>
<text x="17.9" y="106.2">12</text>
<text x="21.5" y="107.5">11LCD_RESET</text>
<text x="21.5" y="104.9">12</text>
<text x="141.5" y="104.4" transform="rotate(-90 141.5 104.4)">SPP</text>
<text x="144.1" y="104.4" transform="rotate(-90 144.1 104.4)">SPN</text>
<text x="146.6" y="104.4" transform="rotate(-90 146.6 104.4)">IOC0</text>
<text x="149.2" y="104.4" transform="rotate(-90 149.2 104.4)">IOC1</text>
<text x="151.7" y="104.4" transform="rotate(-90 151.7 104.4)">IOC2</text>
<text x="154.2" y="104.4" transform="rotate(-90 154.2 104.4)">IOC3</text>
<text x="156.8" y="104.4" transform="rotate(-90 156.8 104.4)">IOC4</text>
<text x="159.3" y="104.4" transform="rotate(-90 159.3 104.4)">IOC5</text>
<text x="161.9" y="104.4" transform="rotate(-90 161.9 104.4)">IOC6</text>
<text x="164.4" y="104.4" transform="rotate(-90 164.4 104.4)">IOC7</text>
<text x="17.9" y="111.3">10</text>
<text x="17.9" y="108.8">11</text>
<text x="19.1" y="113.8">9</text>
<text x="21.5" y="112.6">9 LCD_SCL</text>
<text x="21.5" y="110">10LCD_SDA</text>
<text x="140.3" y="108.9" transform="rotate(-90 140.3 108.9)">52</text>
<text x="142.8" y="108.9" transform="rotate(-90 142.8 108.9)">51</text>
<text x="145.3" y="108.9" transform="rotate(-90 145.3 108.9)">42</text>
<text x="147.9" y="108.9" transform="rotate(-90 147.9 108.9)">43</text>
<text x="150.4" y="108.9" transform="rotate(-90 150.4 108.9)">44</text>
<text x="153" y="108.9" transform="rotate(-90 153 108.9)">45</text>
<text x="155.5" y="108.9" transform="rotate(-90 155.5 108.9)">46</text>
<text x="158" y="108.9" transform="rotate(-90 158 108.9)">47</text>
<text x="160.6" y="108.9" transform="rotate(-90 160.6 108.9)">48</text>
<text x="163.1" y="108.9" transform="rotate(-90 163.1 108.9)">49</text>
<text x="19.1" y="118.9">7</text>
<text x="19.1" y="116.4">8</text>
<text x="21.5" y="117.6">7 LCD_DC</text>
<text x="21.5" y="115.1">8 LCD_CS</text>
<text x="19.1" y="124">5</text>
<text x="19.1" y="121.5">6</text>
<text x="21.5" y="125.3">4</text>
<text x="21.5" y="122.7">5</text>
<text x="21.5" y="120.2">6</text>
<text x="19.1" y="131.6">2</text>
<text x="19.1" y="129.1">3</text>
<text x="19.1" y="126.5">4</text>
<text x="21.5" y="130.3">2 LCD_K-</text>
<text x="21.5" y="127.8">3 LCD_K+</text>
<text x="19.1" y="134.2">1</text>
<text x="21.5" y="132.9">1</text>
<text x="105.2" y="147.9">1</text>
<text x="108.5" y="149.2">IN_A</text>
<text x="122.3" y="149.2">OUT_A</text>
<text x="131.8" y="147.9">8</text>
<text x="183.8" y="148.1">1</text>
<text x="186.1" y="149.4">1</text>
<text x="227" y="148.1">1</text>
<text x="229.3" y="149.4">1</text>
<text x="42.8" y="151.9">1</text>
<text x="42.8" y="154.5">3</text>
<text x="45.1" y="153.2">1</text>
<text x="45.1" y="155.7">3</text>
<text x="52.2" y="155.7">4</text>
<text x="52.2" y="153.2">2</text>
<text x="54.5" y="154.5">4</text>
<text x="54.5" y="151.9">2</text>
<text x="105.2" y="153">2</text>
<text x="108.5" y="154.2">IN_B</text>
<text x="122.3" y="154.2">OUT_A</text>
<text x="131.8" y="153">7</text>
<text x="183.8" y="150.7">2</text>
<text x="183.8" y="153.2">3</text>
<text x="183.8" y="155.7">4</text>
<text x="186.1" y="151.9">2</text>
<text x="186.1" y="154.5">3</text>
<text x="227" y="150.7">2</text>
<text x="227" y="153.2">3</text>
<text x="227" y="155.7">4</text>
<text x="229.3" y="151.9">2</text>
<text x="229.3" y="154.5">3</text>
<text x="42.8" y="157">5</text>
<text x="42.8" y="159.6">7</text>
<text x="45.1" y="158.3">5</text>
<text x="45.1" y="160.8">7</text>
<text x="52.2" y="160.8">8</text>
<text x="52.2" y="158.3">6</text>
<text x="54.5" y="159.6">8</text>
<text x="54.5" y="157">6</text>
<text x="105.2" y="158">3</text>
<text x="108.5" y="159.3">GND</text>
<text x="122.3" y="159.3">OUT_B</text>
<text x="131.8" y="158">6</text>
<text x="183.8" y="158.3">5</text>
<text x="186.1" y="157">4</text>
<text x="186.1" y="159.6">5</text>
<text x="227" y="158.3">5</text>
<text x="229.3" y="157">4</text>
<text x="229.3" y="159.6">5</text>
<text x="41.6" y="164.6">11</text>
<text x="41.6" y="167.2">13</text>
<text x="42.8" y="162.1">9</text>
<text x="45.1" y="163.4">9</text>
<text x="45.1" y="165.9">11</text>
<text x="50.9" y="165.9">12</text>
<text x="50.9" y="163.4">10</text>
<text x="54.5" y="167.2">14</text>
<text x="54.5" y="164.6">12 IO_EEN1</text>
<text x="54.5" y="162.1">10 RXD0</text>
<text x="105.2" y="163.1">4</text>
<text x="108.5" y="164.4">VCC</text>
<text x="122.3" y="164.4">OUT_B</text>
<text x="131.8" y="163.1">5</text>
<text x="41.6" y="169.7">15</text>
<text x="41.6" y="172.3">17</text>
<text x="45.1" y="168.4">13</text>
<text x="45.1" y="171">15</text>
<text x="45.1" y="173.5">17</text>
<text x="50.9" y="173.5">18</text>
<text x="50.9" y="171">16</text>
<text x="50.9" y="168.4">14</text>
<text x="54.5" y="172.3">18 IO_EEN5</text>
<text x="54.5" y="169.7">16 IO_EEN4</text>
<text x="41.6" y="179.9">23</text>
<text x="45.1" y="176.1">19</text>
<text x="45.1" y="178.6">21</text>
<text x="50.9" y="178.6">22</text>
<text x="50.9" y="176.1">20</text>
<text x="54.5" y="179.9">24 SPI_CE0</text>
<text x="54.5" y="177.3">22 IO_EEN6</text>
<text x="54.5" y="174.8">20</text>
<text x="105.2" y="177.1">1</text>
<text x="108.5" y="178.4">IN_A</text>
<text x="122.3" y="178.4">OUT_A</text>
<text x="131.8" y="177.1">8</text>
<text x="41.6" y="182.4">25</text>
<text x="41.6" y="185">27</text>
<text x="45.1" y="181.1">23</text>
<text x="45.1" y="183.7">25</text>
<text x="50.9" y="183.7">26</text>
<text x="50.9" y="181.1">24</text>
<text x="54.5" y="185">28</text>
<text x="54.5" y="182.4">26 SPI_CE1</text>
<text x="105.2" y="182.2">2</text>
<text x="108.5" y="183.4">IN_B</text>
<text x="122.3" y="183.4">OUT_A</text>
<text x="131.8" y="182.2">7</text>
<text x="41.6" y="187.5">29</text>
<text x="41.6" y="190">31</text>
<text x="45.1" y="186.2">27</text>
<text x="45.1" y="188.8">29</text>
<text x="45.1" y="191.3">31</text>
<text x="50.9" y="191.3">32</text>
<text x="50.9" y="188.8">30</text>
<text x="50.9" y="186.2">28</text>
<text x="54.5" y="190">32</text>
<text x="54.5" y="187.5">30</text>
<text x="105.2" y="187.3">3</text>
<text x="108.5" y="188.5">GND</text>
<text x="122.3" y="188.5">OUT_B</text>
<text x="131.8" y="187.3">6</text>
<text x="41.6" y="192.6">33</text>
<text x="41.6" y="195.1">35</text>
<text x="41.6" y="197.7">37</text>
<text x="45.1" y="193.8">33</text>
<text x="45.1" y="196.4">35</text>
<text x="50.9" y="196.4">36</text>
<text x="50.9" y="193.8">34</text>
<text x="54.5" y="197.7">38</text>
<text x="54.5" y="195.1">36</text>
<text x="54.5" y="192.6">34</text>
<text x="105.2" y="192.3">4</text>
<text x="108.5" y="193.6">VCC</text>
<text x="122.3" y="193.6">OUT_B</text>
<text x="131.8" y="192.3">5</text>
<text x="41.6" y="200.2">39</text>
<text x="45.1" y="198.9">37</text>
<text x="45.1" y="201.5">39</text>
<text x="50.9" y="201.5">40</text>
<text x="50.9" y="198.9">38</text>
<text x="54.5" y="200.2">40</text>
</g>
</svg>
